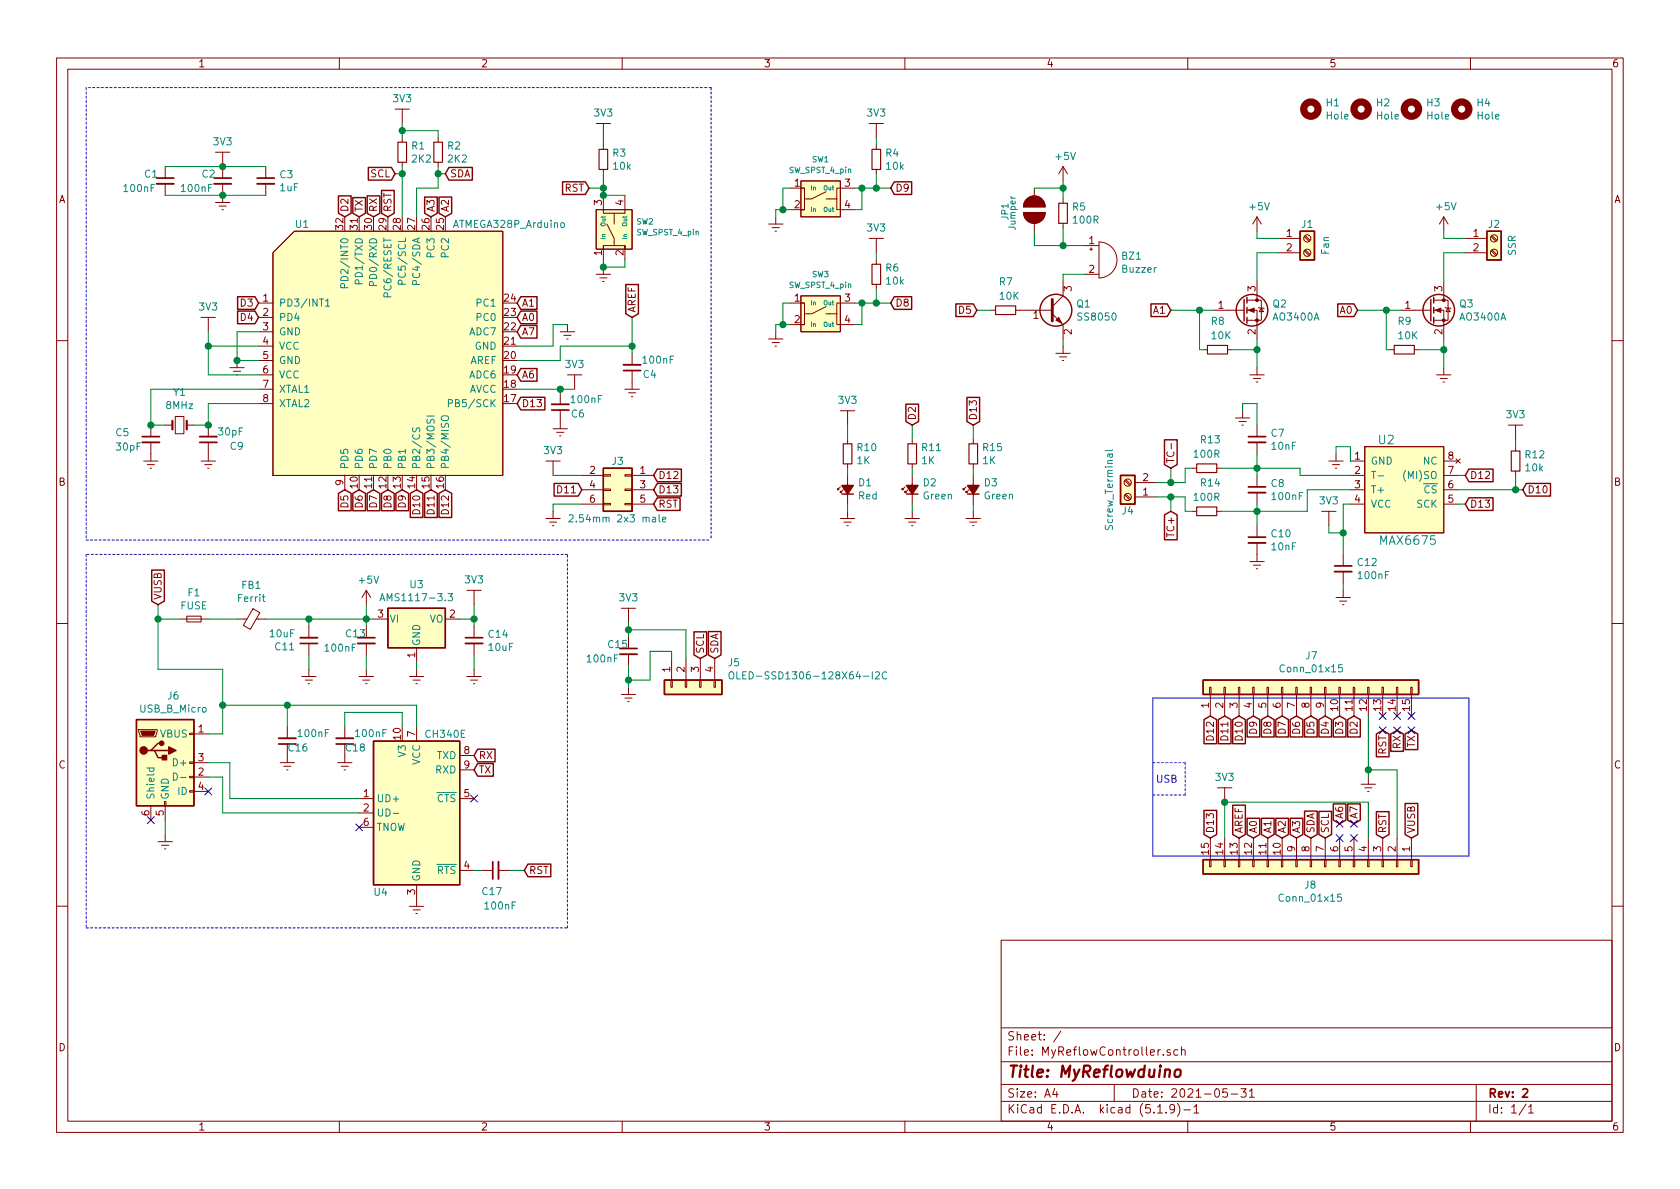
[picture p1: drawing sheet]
<svg xmlns="http://www.w3.org/2000/svg" width="297mm" height="210mm" viewBox="0 0 297 210" stroke-linecap="round" stroke-linejoin="round" font-family="sans-serif">
<g fill="none" stroke="#840000" stroke-width=".18">
<path d="M10 10.3h277v189.9h-277zM12 12.2h273v186.1h-273zM60 10.3v1.9M69.8 19.3h2.6M110 10.3v1.9M160 10.3v1.9M210 10.3v1.9M260 10.3v1.9M29.2 29.5v2M29.2 32.5v2M38.1 26.9h2.5M38.1 35.8h2.5"/>
<path d="M38.7 36.4h1.3M39.2 37.1h.3M39.4 29.5v2M39.4 32.5v3.3M47 29.5v2M47 32.5v2M71.1 24.4v.7M71.1 28.7v.8M77.5 24.4v.7M77.5 28.7v.8M105.4 37.1h6.4v7h-6.4zM105.4 21.8h2.5"/>
<path d="M106.7 34.5v3.2h1.9M106.7 25.6v.8M106.7 30v.7M107.3 39.6l1.3 2.6v1.2M108.6 37.7v1.9M110.5 34.5v3.2h-1.9M135.9 39.6h2.5M137.2 38.3v1.3M139.7 33.3h2.5M141.6 32h7v6.3h-7zM141.6 33.3h.6v1.9M142.2 35.2v1.9h-2.5"/>
<path d="M146 33.9l-2.5 1.3h-1.3M146 35.2h2M148 35.2v1.9h3.1M151.1 33.3h-3.1v1.9M153.7 21.8h2.5M154.9 25.6v.8M154.9 30v.7M182.9 33.3v2.5M182.9 38.3v2.6M188 29.5v2.5M188 35.2v.7M188 39.5v.8"/>
<path d="M188 29.5l-.8 1.2M188 29.5l.7 1.2M222.2 38.3l-.7 1.3M222.2 38.3v2.6M222.2 38.3l.8 1.3M255.3 38.3l-.8 1.3M255.3 38.3v2.6M255.3 38.3l.7 1.3M35.6 56.1h2.5M45.7 53.6h2.6M45.7 56.1h2.6M45.7 58.7h2.6"/>
<path d="M48.3 44.7l3.8-3.8h36.8v43.2h-40.6zM99.1 58.7h2.5M99.7 59.3h1.3M100.2 59.9h.3M100.3 57.4v1.3M105.4 48.5h2.5M106 49.1h1.3M106.6 49.8h.2M106.7 43.4v2.6M106.7 47.2v1.3M108.6 43.4h-1.9v.7M108.6 43.4h1.9v2.6"/>
<path d="M135.9 59.9h2.5M136.5 40.3h1.3M137 40.9h.3M137.2 58.7v1.2M139.7 53.6h2.5M141.6 52.3h7v6.4h-7zM141.6 53.6h.6v1.9M142.2 55.5v1.9h-2.5M146 54.2l-2.5 1.3h-1.3M146 55.5h2M148 55.5v1.9h3.1M151.1 53.6h-3.1v1.9"/>
<path d="M153.7 42.2h2.5M154.9 46v.7M154.9 50.3v.7M175.3 54.9h.7M179.6 54.9h6.5M186.1 55.5l1.9 1.9v2.5M188 49.8v2.5l-1.9 1.9M191.8 43.4h2.5M191.8 48.5h2.5M192.7 44.1h.5M192.9 43.8v.5M194.3 42.8a3.2 3.2 0 0 1 3.2 3.2 3.2 3.2 0 0 1-3.2 3.1z"/>
<path d="M214.6 54.9h5.4M220.5 54.9h1.7v5M220.5 53.1h2.5v3.5h-2.5M222.2 49.8v3.3M222.5 54.4l.1 .1h.8l.1 .1M223 54.5l.4 .6h-.8zM226.1 42.2h3.8M226.1 44.7h3.8M230.6 44.4l.9 .8M230.6 41.8l.9 .9M230.8 44.2l.8 .8M230.8 41.7l.8 .8"/>
<path d="M247.6 54.9h5.4M253.5 54.9h1.8v5M253.5 53.1h2.5v3.5h-2.5M255.3 49.8v3.3M255.5 54.4l.2 .1h.7l.1 .1M256 54.5l.4 .6h-.7zM259.1 42.2h3.8M259.1 44.7h3.8M263.6 44.4l.9 .8M263.6 41.8l.9 .9M263.8 44.2l.9 .8M263.8 41.7l.9 .8"/>
<path d="M10 60.2h2M26.7 75.2v2M26.7 78.2v3.3M29.2 75.2h1.3M31 73.7h1.5v3h-1.5zM33 75.2h1.3M36.8 75.2v2M36.8 78.2v3.3M40.6 65h2.6M41.3 65.7h1.2M41.8 66.3h.2M41.9 63.7v1.3"/>
<path d="M45.7 63.7h2.6M45.7 61.2h2.6M45.7 66.3h2.6M45.7 68.8h2.6M45.7 71.4h2.6M97.8 75.8h2.5M98.4 76.4h1.3M98.9 77.1h.3M99.1 69.5v2M99.1 72.5v3.3M100.3 66.3h2.6M110.5 68.8h2.5"/>
<path d="M111.1 69.5h1.3M111.6 70.1h.3M111.8 62.5v2M111.8 65.5v3.3M136.5 60.6h1.3M137 61.2h.3M148.6 72.6h2.5M149.9 77.7v.8M161.3 77.7v.8M172.1 77.7v.8M186.7 62.5h2.5M187.3 63.1h1.3"/>
<path d="M187.8 63.7h.3M188 61.2v1.3M207.1 78.4v1M212.7 61.8h.8M217 61.8h.8M218.4 73.9h2.6M219.1 74.5h1.2M219.6 75.2h.2M219.7 72.6v1.3M221 66.3h2.5M221.6 66.9h1.3M222.1 67.6h.3"/>
<path d="M222.2 65v1.3M222.2 75.2v2M222.2 78.2v2.1M241.3 79h14v15.2h-14zM245.7 61.8h.8M250.1 61.8h.7M254 66.3h2.5M254.6 66.9h1.3M255.1 67.6h.3M255.3 65v1.3M266.7 75.2h2.5M268 79v.8"/>
<path d="M285 60.2h2M25.4 81.5h2.5M26 82.2h1.3M26.5 82.8h.3M35.6 81.5h2.5M36.2 82.2h1.3M36.7 82.8h.3M61 84.1v2.5M96.5 81.5h2.6M96.5 91.7h2.6M97.2 92.3h1.2M97.7 93h.2"/>
<path d="M97.8 90.4v1.3M102.9 84.1h3.8M102.9 86.6h3.8M102.9 89.1h3.8M106.7 89h1.2v.3h-1.2zM106.7 83.9h1.2v.3h-1.2zM106.7 86.5h1.2v.2h-1.2zM110.5 89h1.3v.3h-1.3zM110.5 83.9h1.3v.3h-1.3zM110.5 86.5h1.3v.2h-1.3zM111.8 84.1h3.8M111.8 86.6h3.8"/>
<path d="M111.8 89.1h3.8M148.6 86.1l-.5 .5v-.2v.2h.2M148.6 91.7h2.5M149.1 86.6l-.5 .5v-.2v.2h.2M149.2 92.3h1.3M149.7 93h.3M149.9 82v.8M149.9 84.1v5M149.9 90.4v1.3M160 86.1l-.5 .5v-.2v.2h.3M160 91.7h2.6M160.5 86.6l-.5 .5v-.2v.2h.3"/>
<path d="M160.7 92.3h1.2M161.2 93h.2M161.3 82v.8M161.3 84.1v5M161.3 90.4v1.3M170.8 86.1l-.5 .5v-.2v.2h.3M170.8 91.7h2.6M171.3 86.6l-.5 .5v-.2v.2h.3M171.4 92.3h1.3M172 93h.2M172.1 82v.8M172.1 84.1v5"/>
<path d="M172.1 90.4v1.3M198.9 85l.8 .8M198.9 87.5l.8 .9M199.1 84.8l.8 .9M199.1 87.4l.8 .8M200.7 87.9h3.8M200.7 85.3h3.8M210.8 82.8h.8M210.8 90.4h.8M215.1 82.8h.8M215.1 90.4h.8M221 99.3h2.5"/>
<path d="M221.6 99.9h1.3M222.2 84.1v2M222.2 87.1v2M222.2 93v2M222.2 96v3.3M233.7 90.4h2.5M234.9 81.5h2.6M235.6 82.2h1.3M236.1 82.8h.2M236.2 80.3v1.2M237.5 98v2.1M238.8 81.5h2.5"/>
<path d="M238.8 84.1h2.5M238.8 86.6h2.5M238.8 89.1h2.5M255.3 81.5h2.5M255.3 84.1h2.5M255.3 86.6h2.5M255.3 89.1h2.5M257.4 81.1l.8 .8M258.2 81.1l-.8 .8M268 83.3v.8M10 110.3h2M31.7 109.5h5.1"/>
<path d="M33 109h2.6v1h-2.6zM41.9 109.5h1.8M44.7 107.6l1.2 .8-1.7 2.9-1.2-.7zM45.3 109.5h1.7M53.3 119.6h2.6M54.6 110.7v2.1M54.6 113.8v2M54.6 118.4v1.2M63.5 119.6h2.5M64.8 104.4v2.5M64.8 110.7v2.1M64.8 113.8v2"/>
<path d="M64.8 118.4v1.2M64.8 104.4l-.8 1.3M64.8 104.4l.7 1.3M66 109.5h2.6M72.4 119.6h2.5M73.7 114.5v2.6M73.7 118.4v1.2M78.7 109.5h2.6M82.5 104.4h2.6M82.5 119.6h2.6M83.8 110.7v2.1M83.8 113.8v2"/>
<path d="M83.8 118.4v1.2M109.9 107.6h2.5M111.1 112.6v2.1M111.1 115.7v2M118.7 116.5v3.8M121.3 116.5v3.8M123.8 116.5v3.8M126.4 116.5v3.8M222.1 100.6h.3M236.2 105.7h2.6M236.9 106.3h1.2M237.4 106.9h.2"/>
<path d="M237.5 101.1v2M237.5 104.4v1.3M285 110.3h2M24.5 129h3.3v.3l-.2 1h-2.8zM33.5 139.8h.8v.3h-.8zM33.5 137.3h.8v.2h-.8zM33.5 134.7h.8v.3h-.8zM33.5 129.7h.8v.2h-.8zM34.3 134.9h2.5M34.3 139.9h2.5M34.3 129.8h2.5M34.3 137.4h2.5"/>
<path d="M49.5 134.9h2.6M50.2 135.5h1.2M50.7 136.1h.2M50.8 128.5v2.1M50.8 131.6v3.3M54 120.3h1.2M54.5 120.9h.2M59.7 134.9h2.5M60.3 135.5h1.3M60.8 136.1h.3M61 128.5v2.1M61 131.6v3.3"/>
<path d="M64.1 120.3h1.3M64.6 120.9h.3M73 120.3h1.3M73.5 120.9h.3M73.7 128.5v2.6M81.3 136.1h2.5M81.3 133.6h2.5M83.2 120.3h1.3M83.7 120.9h.2M109.9 122.8h2.5M110.5 123.4h1.3M111 124.1h.3"/>
<path d="M111.1 121.5v1.3M118.6 120.3h.3v1.2h-.3zM121.2 120.3h.2v1.2h-.2zM123.7 120.3h.3v1.2h-.3zM126.2 120.3h.3v1.2h-.3zM213.9 121.5h.2v1.3h-.2zM214 122.8v3.8M215.3 139.3h2.5M216.4 121.5h.3v1.3h-.3zM216.5 122.8v3.8M218.9 121.5h.3v1.3h-.3zM219.1 122.8v3.8"/>
<path d="M221.5 121.5h.2v1.3h-.2zM221.6 122.8v3.8M224 121.5h.3v1.3h-.3zM224.2 122.8v3.8M226.6 121.5h.2v1.3h-.2zM226.7 122.8v3.8M229.1 121.5h.3v1.3h-.3zM229.2 122.8v3.8M231.6 121.5h.3v1.3h-.3zM231.8 122.8v3.8M234.2 121.5h.2v1.3h-.2zM234.3 122.8v3.8"/>
<path d="M236.7 121.5h.3v1.3h-.3zM236.9 122.8v3.8M239.3 121.5h.2v1.3h-.2zM239.4 122.8v3.8M240.7 138.7h2.5M241.3 139.3h1.3M241.8 121.5h.3v1.3h-.3zM241.8 139.9h.3M241.9 122.8v3.8M241.9 137.4v1.3M244.3 121.5h.3v1.3h-.3zM244.5 122.8v3.8"/>
<path d="M246.9 121.5h.2v1.3h-.2zM247 122.8v3.8M249.4 121.5h.3v1.3h-.3zM249.6 122.8v3.8M26.7 142.5v2.5M27.9 148.8h2.6M28.6 149.5h1.2M29.1 141.7h.2v.8h-.2zM29.1 150.1h.2M29.2 142.5v2.5M29.2 147.6v1.2M63.5 141.2h2.5"/>
<path d="M63.5 143.8h2.5M63.5 146.3h2.5M73.7 156.5v3.8M81.3 153.9h2.5M81.3 141.2h2.5M85.1 153.9h2M88.1 153.9h2.1M213.9 152h.2v1.3h-.2zM214 148.2v3.8M216.4 152h.3v1.3h-.3zM216.5 148.2v3.8M218.9 152h.3v1.3h-.3z"/>
<path d="M219.1 148.2v3.8M221.5 152h.2v1.3h-.2zM221.6 148.2v3.8M224 152h.3v1.3h-.3zM224.2 148.2v3.8M226.6 152h.2v1.3h-.2zM226.7 148.2v3.8M229.1 152h.3v1.3h-.3zM229.2 148.2v3.8M231.6 152h.3v1.3h-.3zM231.8 148.2v3.8M234.2 152h.2v1.3h-.2z"/>
<path d="M234.3 148.2v3.8M236.7 152h.3v1.3h-.3zM236.9 148.2v3.8M239.3 152h.2v1.3h-.2zM239.4 148.2v3.8M241.8 152h.3v1.3h-.3zM241.9 148.2v3.8M244.3 152h.3v1.3h-.3zM244.5 148.2v3.8M246.9 152h.2v1.3h-.2zM247 148.2v3.8M249.4 152h.3v1.3h-.3z"/>
<path d="M249.6 148.2v3.8M10 160.2h2M72.4 160.3h2.5M73 160.9h1.3M73.5 161.5h.3M177 166.3h108v32h-108zM285 160.2h2M60 198.3v1.9M110 198.3v1.9M160 198.3v1.9M177 194.8h108M177 191.8h108"/>
<path d="M177 187.8h108M177 181.8h108M186.5 192.5l-.4 1h1M186.8 193v1M187.6 182.3l-1.3 2M197 191.8v3M204.7 196.8h.8M205.2 185.6l-.5 .3M205.7 186.5v.1M206.2 196.7v.1M206.9 185.7a.37 .37 0 0 0-.6 .1l.1 .2 .5 .2 .1 .1-.2 .3-.5-.1M207.7 196l-.1 .1a.48 .48 0 0 1-.6 .1l-.2-.2 .2-.6a.48 .48 0 0 1 .6 .1 1.27 1.27 0 0 1-.2 1.2l-.4 .1"/>
<path d="M208.2 195.1a1.71 1.71 0 0 1 0 2.3M208.3 185.7l-.5-.1-.3 .3 .2 .6h.6M208.9 185.7h.1a.37 .37 0 0 1 .5 .1v.8M208.9 185.1v1.5M209.3 196.3h1.2M210 198.3v1.9M211.1 195.8l.4-.5v1.5M211.1 196.8h.9M217 192.5h-.7l-.1 .7 .2-.1 .5 .1 .1 .2v.5l-.2 .1-.6-.1M217.7 193.5h1.1M219.4 192.5h.9l-.5 .6 .5 .1v.7l-.3 .1-.6-.1M220.9 193l.4-.5v1.5"/>
<path d="M220.9 194h.9M260 198.3v1.9M261 191.8v6.5M269.8 195.2l-1.2 2M270.3 195.8l.4-.5v1.5M270.3 196.8h.8"/>
<circle cx="231.1" cy="44.7" r=".63"/>
<circle cx="231.1" cy="42.2" r=".63"/>
<circle cx="264.2" cy="42.2" r=".63"/>
<circle cx="264.2" cy="44.7" r=".63"/>
<circle cx="199.4" cy="87.9" r=".63"/>
<circle cx="199.4" cy="85.3" r=".63"/>
</g>
<g fill="none" stroke="#840000" stroke-width=".3">
<path d="M27.7 31.5h3M37.8 31.5h3.1M45.5 31.5h3M25.1 77.2h3.1M35.3 78.2h3.1M97.5 72.5h3.1M110.2 65.5h3.1M220.7 77.2h3.1M220.7 86.1h3.1M220.7 95h3.1M53.1 113.8h3M63.2 112.8h3.1"/>
<path d="M82.3 112.8h3M109.6 114.7h3M236 100.1h3M49.3 131.6h3M59.4 131.6h3.1M87.1 152.4v3M269.2 192.7l.3-.2h.3l.3 .5-.9 1h.9"/>
</g>
<path d="M207.9 189.2a.51 .51 0 0 1 .9 .3l-.1 .6a.56 .56 0 0 1-.5 .4 .56 .56 0 0 1-.6-.4l.1-.6z" fill="none" stroke="#840000" stroke-width=".41"/>
<g fill="#ffffc2" stroke="#ffffc2" stroke-width=".18">
<path d="M105.4 37.1h6.4v7h-6.4z"/>
<path d="M141.6 52.3h7v6.4h-7z"/>
<path d="M198.1 84.1h2.6v5h-2.6z"/>
<path d="M241.3 79h14v15.2h-14z"/>
<path d="M141.6 32h7v6.3h-7z"/>
<path d="M212.7 152h38.1v2.6h-38.1z"/>
<path d="M212.7 120.3h38.1v2.5h-38.1z"/>
<path d="M117.5 120.3h10.1v2.5h-10.1z"/>
<path d="M262.9 40.9h2.5v5.1h-2.5z"/>
<path d="M229.9 40.9h2.5v5.1h-2.5z"/>
<path d="M48.3 44.7l3.8-3.8h36.8v43.2h-40.6z"/>
<path d="M68.6 107.6h10.1v6.9h-10.1z"/>
<path d="M106.7 82.8h5.1v7.6h-5.1z"/>
<path d="M66 131.1h15.3v25.4h-15.3z"/>
<path d="M24.1 127.2h10.2v15.3h-10.2z"/>
</g>
<g fill="#840000" stroke="#840000" stroke-width=".18">
<path d="M154.9 21.8v2.6z"/>
<path d="M154.9 42.2v2.5z"/>
<path d="M149.9 72.6v2.6z"/>
<path d="M83.8 104.4v2.5z"/>
<path d="M268 75.2v2.5z"/>
<path d="M234.9 90.4v2.6z"/>
<path d="M216.5 139.3v2.6z"/>
<path d="M253.7 54.9l1.1-.4v.7z"/>
<path d="M220.7 54.9l1-.4v.7z"/>
<path d="M71.1 19.3v2.5z"/>
<path d="M181 37.6h3.8a1.9 1.9 0 0 1-1.9 1.9 1.9 1.9 0 0 1-1.9-1.9z"/>
<path d="M111.1 107.6v2.5z"/>
<path d="M186.7 56.6l.5-.5 .5 1z"/>
<path d="M36.8 56.1v2.6z"/>
<path d="M39.4 26.9v2.6z"/>
<path d="M97.8 81.5v2.6z"/>
<path d="M106.7 21.8v2.6z"/>
<path d="M101.6 66.3v2.5z"/>
<path d="M24.9 129.3h2.5l-.2 .7h-2.1z"/>
<circle cx="255.3" cy="56.6" r=".25"/>
<circle cx="255.3" cy="53.1" r=".25"/>
<circle cx="222.2" cy="56.6" r=".25"/>
<circle cx="222.2" cy="53.1" r=".25"/>
</g>
<g fill="none" stroke="#840000" stroke-width=".2">
<path d="M70.4 25.1h1.5v3.6h-1.5zM76.7 25.1h1.5v3.6h-1.5zM105.9 26.4h1.5v3.6h-1.5zM154.2 26.4h1.5v3.6h-1.5zM181 37.6h3.8a1.9 1.9 0 0 1-1.9 1.9 1.9 1.9 0 0 1-1.9-1.9zM181.4 35.4a1.9 1.9 0 0 1 2.1-.6 1.9 1.9 0 0 1 1.3 1.8h-3.8l.1-.7zM187.2 35.9h1.5v3.6h-1.5zM154.2 46.7h1.5v3.6h-1.5zM176 54.1h3.6v1.5h-3.6zM149.1 78.5h1.5v3.5h-1.5zM160.5 78.5h1.6v3.5h-1.6zM171.3 78.5h1.5v3.5h-1.5z"/>
<path d="M213.5 61.1h3.5v1.5h-3.5zM246.5 61.1h3.6v1.5h-3.6zM267.2 79.8h1.5v3.5h-1.5zM211.6 82h3.5v1.6h-3.5zM211.6 89.7h3.5v1.5h-3.5z"/>
</g>
<g fill="none" stroke="#840000" stroke-width=".25">
<path d="M59.8 34.6h2.3v3.1l-1.1 .6-1.2-.6zM62.4 34.9h2.2v2.8l-1.1 .6-1.1-.6zM64.9 34.6h2.3v3.1l-1.2 .6-1.1-.6zM65.1 29.6h4.1l.6 1.1-.6 1.1h-4.1zM67.5 33.7h2.2v4l-1.1 .6-1.1-.6zM75.1 34.8h2.2v2.9l-1.1 .6-1.1-.6zM77.6 34.8h2.3v2.9l-1.2 .6-1.1-.6zM79.4 29.6h4.1v2.2h-4.1l-.7-1.1zM99.5 32.2h4l.6 1.1-.6 1.1h-4zM158.1 32.2h3.1v2.2h-3.1l-.6-1.1zM42 55h3.1l.6 1.1-.6 1.1h-3.1zM42 52.5h3.1l.6 1.1-.6 1.1h-3.1z"/>
<path d="M92.1 55h2.8v2.2h-2.8l-.7-1.1zM92.1 52.5h2.8v2.2h-2.8l-.7-1.1zM92.1 57.6h2.8v2.2h-2.8l-.7-1.1zM110.6 50.3h2.3v5.2l-1.1 .6-1.2-.6zM158.1 52.5h3.1v2.2h-3.1l-.6-1.1zM169 53.7h3.1l.6 1.2-.6 1.1h-3.1zM203.5 53.7h2.9l.6 1.2-.6 1.1h-2.9zM220 53v3.8M220.5 52.6v1M220.5 54.4v1M220.5 56.1v1M229.9 40.9h2.5v5.1h-2.5z"/>
<path d="M236.5 53.7h2.9l.6 1.2-.6 1.1h-2.9zM253 53v3.8M253.5 52.6v1M253.5 54.4v1M253.5 56.1v1M262.9 40.9h2.5v5.1h-2.5zM92.1 65.2h2.8v2.2h-2.8l-.7-1.1zM92.1 70.3h4.2v2.2h-4.2l-.7-1.1zM160.2 71.5h2.2v3l-1.1 .7-1.1-.7zM171 70.3h2.2v4.2l-1.1 .7-1.1-.7zM205.9 77.8h2.2v4.4l-1.1 .6-1.1-.6zM59.8 87.2l1.2-.6 1.1 .6v3.1h-2.3z"/>
<path d="M62.4 87.2l1.1-.6 1.1 .6v3.1h-2.2zM64.9 87.2l1.1-.6 1.2 .6v3.1h-2.3zM67.5 87.2l1.1-.6 1.1 .6v3.1h-2.2zM70 87.2l1.1-.6 1.1 .6v3.1h-2.2zM72.5 87.2l1.2-.6 1.1 .6v4.3h-2.3zM75.1 87.2l1.1-.6 1.1 .6v4.3h-2.2zM77.6 87.2l1.1-.6 1.2 .6v4.3h-2.3zM98 85.5h4.2l.7 1.1-.7 1.1h-4.2zM106.7 82.8h5.1v7.6h-5.1zM116.2 83h4.3v2.2h-4.3l-.6-1.1zM116.2 85.5h4.3v2.2h-4.3l-.6-1.1zM116.2 88h4v2.3h-4l-.6-1.2z"/>
<path d="M148.8 87.4h2.1M160.3 87.4h2M171.1 87.4h2M198.1 84.1h2.6v5h-2.6zM205.9 91.1l1.1-.7 1.1 .7v4.3h-2.2zM259.7 83h4.3v2.2h-4.3l-.6-1.1zM259.7 88h4.3v2.3h-4.3l-.6-1.2zM269.9 85.5h4.2v2.2h-4.2l-.7-1.1zM26.8 100.8h2.3v5.5l-1.2 .6-1.1-.6zM68.6 107.6h10.1v6.9h-10.1zM122.7 111.7h2.2v4.1l-1.1 .7-1.1-.7zM125.2 111.7h2.3v4.1l-1.1 .7-1.2-.7z"/>
<path d="M24.1 127.2h10.2v15.3h-10.2zM26.7 132.7h.6l.6 1.3h1.3M27.3 132.7h2.5M28.6 131.4h-.7l-1.2 1.3h-.7M66 131.1h15.3v25.4h-15.3zM84.5 132.5h3v2.2h-3l-.7-1.1zM84.5 135h2.7v2.3h-2.7l-.7-1.2zM117.5 120.3h10.1v2.5h-10.1zM212.7 120.3h38.1v2.5h-38.1zM212.9 127.2l1.1-.6 1.1 .6v4.3h-2.2zM215.4 127.2l1.1-.6 1.2 .6v4.3h-2.3zM218 127.2l1.1-.6 1.1 .6v4.3h-2.2z"/>
<path d="M220.5 127.2l1.1-.6 1.1 .6v3.1h-2.2zM223 127.2l1.2-.6 1.1 .6v3.1h-2.3zM225.6 127.2l1.1-.6 1.1 .6v3.1h-2.2zM228.1 127.2l1.1-.6 1.2 .6v3.1h-2.3zM230.7 127.2l1.1-.6 1.1 .6v3.1h-2.2zM233.2 127.2l1.1-.6 1.1 .6v3.1h-2.2zM235.7 127.2l1.2-.6 1.1 .6v3.1h-2.3zM238.3 127.2l1.1-.6 1.1 .6v3.1h-2.2zM243.4 129.8l1.1-.6 1.1 .6v4h-2.2zM245.9 129.8l1.1-.6 1.1 .6v3.1h-2.2zM248.4 129.8l1.2-.6 1.1 .6v2.8h-2.3zM93.3 152.8h4.1v2.2h-4.1l-.6-1.1z"/>
<path d="M212.7 152h38.1v2.6h-38.1zM212.9 143.3h2.2v4.3l-1.1 .6-1.1-.6zM218 142.4h2.2v5.2l-1.1 .6-1.1-.6zM220.5 144.7h2.2v2.9l-1.1 .6-1.1-.6zM223 144.7h2.3v2.9l-1.1 .6-1.2-.6zM225.6 144.7h2.2v2.9l-1.1 .6-1.1-.6zM228.1 144.7h2.3v2.9l-1.2 .6-1.1-.6zM230.7 143.4h2.2v4.2l-1.1 .6-1.1-.6zM233.2 143.5h2.2v4.1l-1.1 .6-1.1-.6zM235.7 142.2h2.3v2.8l-1.1 .7-1.2-.7zM238.3 142.2h2.2v2.8l-1.1 .7-1.1-.7zM243.4 143.5h2.2v4.1l-1.1 .6-1.1-.6z"/>
<path d="M248.4 142.1h2.3v5.5l-1.1 .6-1.2-.6z"/>
<circle cx="186.7" cy="54.9" r="2.82"/>
<circle cx="221.4" cy="54.9" r="2.79"/>
<circle cx="254.4" cy="54.9" r="2.79"/>
</g>
<g fill="#840000" stroke="#840000" stroke-width=".25">
<path d="M160.3 85.8h2l-1 1.6z"/>
<path d="M171.1 85.8h2l-1 1.6z"/>
<path d="M148.8 85.8h2.1l-1 1.6z"/>
<path d="M28.7 133.6h.8v.8h-.8z"/>
<path d="M29.8 132.1l1.3 .6-1.3 .6z"/>
<circle cx="25.4" cy="132.7" r=".63"/>
<circle cx="28.6" cy="131.4" r=".38"/>
</g>
<g fill="none" stroke="#840000" stroke-width=".33">
<path d="M27.7 32.5h3M37.8 32.5h3.1M45.5 32.5h3M25.1 78.2h3.1M35.3 77.2h3.1M97.5 71.5h3.1M110.2 64.5h3.1M220.7 78.2h3.1M220.7 87.1h3.1M220.7 96h3.1M53.1 112.8h3M63.2 113.8h3.1"/>
<path d="M82.3 113.8h3M109.6 115.7h3M236 101.1h3M49.3 130.6h3M59.4 130.6h3.1M88.1 152.4v3"/>
</g>
<g fill="none" stroke="#008484" stroke-width=".18">
<path d="M99.2 39.4h.3l.3 .2-.1 .6h-.3l-.2-.1zM57.6 53.2l.3-.3v1.2M57.6 54.1h.7M60.9 50.9l-.1-.7h-.4l-.2 .2v.5h1.3M63.4 50.2l-.1-.7h-.4l-.1 .2v.5h1.3M66 50.5l-.1-.6-.4-.1-.2 .2v.5h1.3M68.5 52.5v-.6l-.2-.1h-.3l-.1 .2v.5h1.2M71.1 50.3l-.1-.6-.2-.2-.3 .1-.1 .2v.5h1.3M73.6 50.3v-.6h-.5l-.2 .1v.5h1.3M73 75.6l-.1 .5 .2 .2h.3l.3-.5 .3-.2 .2 .3v.5M75.5 73.6h1.3M75.6 74.1l-.1 .5 .1 .2 .4-.1 .3-.5 .2-.1 .3 .3-.1 .4"/>
<path d="M78.2 73.6a.88 .88 0 0 1 1.1 .2l-.1 .4a.86 .86 0 0 1-1.2-.1zM79.3 71.3h.6v-.5l-.1-.1h-.5v1.2M196.7 79.5l-.2 .2h-1.1M100.6 91.2l.5-.2 .2 .4v.2l-.7 .7h.7M116.5 91v1.1l.2 .2M117.1 91.9l.6-.1v-.3h-.4l-.2 .1 .1 .6h.5M243.7 84.1h.9M67.2 106.2l.4-1.2 .4 1.2M67.3 105.9h.6M79.2 105h.8l-.4 .5 .3 .1 .1 .4-.2 .2-.6-.1M129 119a.45 .45 0 0 1 .7 0 .88 .88 0 0 1-.3 1.1l-.3-.1a1.07 1.07 0 0 1-.1-1zM130.3 118.8v1.3h.6"/>
<path d="M154.8 118.9l.5-.1 .2 .3-.1 .2-.7 .8h.8M156.8 118.9a.6 .6 0 0 0-.9 .4 .6 .6 0 0 0 .6 .8l.3-.2M237.3 117.5h-.6v.7l.1-.2 .5 .1v.6l-.2 .1-.4-.1M26 135.8h1.2M26.4 135.8v.4l.2 .2 .6-.1v-.5M30.7 136.7a.64 .64 0 0 1 .7 .6 .64 .64 0 0 1-.7 .7zM31.9 137.5h1M69.5 143.8h1M237.1 158.1h-.6v.6l.2-.1 .4 .1v.6l-.1 .1-.5-.1"/>
</g>
<g fill="none" stroke="#840000" stroke-width="1.3">
<circle cx="231.8" cy="19.3" r="1.27"/>
<circle cx="240.7" cy="19.3" r="1.27"/>
<circle cx="249.6" cy="19.3" r="1.27"/>
<circle cx="258.4" cy="19.3" r="1.27"/>
</g>
<path d="M181.4 35.4a1.9 1.9 0 0 1 2.1-.6 1.9 1.9 0 0 1 1.3 1.8h-3.8l.1-.7z" fill="#840000" stroke="#840000" stroke-width=".2"/>
<path d="M186.1 53v3.8" fill="none" stroke="#840000" stroke-width=".51"/>
<path d="M30.5 74.4v1.5M33 74.4v1.5" fill="none" stroke="#840000" stroke-width=".38"/>
<path d="M203.8 123.4h55.9v28h-55.9z" fill="none" stroke="#0000c2" stroke-width=".18"/>
<path d="M15.2 15.5v80M125.7 15.5v80M125.7 15.5h-110.5M15.2 98v66.1M15.2 95.5h110.5M100.3 98h-85.1M203.8 134.9h5.7M209.5 134.9v5.7M209.5 140.6h-5.7M15.2 164.1h85.1M100.3 164.1v-66.1" fill="none" stroke="#0000c2" stroke-width=".18" stroke-dasharray=".4 .4"/>
<g fill="none" stroke="#008400" stroke-width=".18">
<path d="M29.2 29.5h17.8M29.2 34.5h17.8M69.8 30.7h1.3M71.1 23.1h6.4v1.3M71.1 21.8v2.6M71.1 29.5v8.8M77.5 29.5v3.8h-3.8v5M77.5 30.7h1.2M104.1 33.3h2.6M106.7 30.7v3.8h3.8M106.7 24.4v1.2M139.7 33.3h-1.3v3.8"/>
<path d="M139.7 37.1h-2.5v1.2M151.1 33.3h6.4M152.4 33.3v3.8h-1.3M154.9 24.4v1.2M154.9 30.7v2.6M182.9 33.3h5.1M188 32v3.2M36.8 58.7v7.6h8.9M45.7 58.7h-3.8v5h3.8M100.3 57.4h-2.5v3.8h-6.4M106.7 46v1.2h3.8v-1.2M111.8 56.1v6.4"/>
<path d="M139.7 57.4h-2.5v1.3M139.7 53.6h-1.3v3.8M151.1 53.6h6.4M152.4 53.6v3.8h-1.3M154.9 44.7v1.3M154.9 51v2.6M172.7 54.9h2.6M182.9 40.9v2.5h8.9M188 40.3v3.1M188 59.9v1.3M191.8 48.5h-3.8v1.3M207 54.9h7.6"/>
<path d="M212.1 54.9v6.9h.6M222.2 40.9v1.3h3.9M222.2 59.9v5.1M226.1 44.7h-3.9v5.1M240 54.9h7.6M245.1 54.9v6.9h.6M255.3 40.9v1.3h3.8M255.3 59.9v5.1M259.1 44.7h-3.8v5.1M36.8 61.2h8.9M45.7 68.8h-19v6.4h2.5M45.7 71.4h-8.9v3.8h-2.5"/>
<path d="M91.4 68.8h10.2M99.1 68.8v.7M111.8 61.2h-12.7v2.5h-7.7M149.9 75.2v2.5M161.3 75.2v2.5M172.1 75.2v2.5M217.8 61.8h4.4M219.7 72.6v-1.2h2.5v3.8M250.8 61.8h4.5M268 77.7v1.3M97.8 84.1h5.1M102.9 89.1h-5.1v1.3"/>
<path d="M149.9 82.8v1.3M149.9 89.1v1.3M161.3 82.8v1.3M161.3 89.1v1.3M172.1 82.8v1.3M172.1 89.1v1.3M204.5 87.9h5v2.5h1.3M207 82.8v2.5M207 87.9v2.5M210.8 82.8h-1.3v2.5h-5M215.9 82.8h14v1.3h8.9M222.2 80.3v3.8"/>
<path d="M222.2 89.1v3.9M234.9 93v1.2h2.6M236.2 80.3v-1.3h2.6v2.5M238.8 89.1h-1.3v8.9M238.8 86.6h-7.7v3.8h-15.2M257.8 84.1h1.3M257.8 89.1h1.3M257.8 86.6h11.4M268 84.1v2.5M27.9 109.5h3.8M27.9 106.9v11.5h11.5v11.4h-2.6M36.8 109.5h5.1"/>
<path d="M47 109.5h19M54.6 109.5v1.2M54.6 115.8v2.6M64.8 106.9v3.8M64.8 115.8v2.6M73.7 117.1v1.3M81.3 109.5h2.5M83.8 106.9v3.8M83.8 115.8v2.6M111.1 110.1v2.5M111.1 117.7v3.8M111.1 111.4h10.2v5.1"/>
<path d="M118.7 116.5v-1.3h-3.8v5.1h-3.8M237.5 103.1v1.3M36.8 134.9h3.8v6.3h22.9M36.8 137.4h2.6v6.4h24.1M39.4 124.7h34.3v3.8M50.8 124.7v3.8M61 128.5v-2.5h10.1v2.5M241.9 126.6v10.8M241.9 136.1h5.1v12.1M29.2 145v2.6M83.8 153.9h1.3M90.2 153.9h2.5"/>
<path d="M216.5 148.2v-6.3h25.4v6.3"/>
</g>
<g fill="#008400" stroke="#008400" stroke-width=".25">
<circle cx="212.1" cy="54.9" r=".51"/>
<circle cx="138.4" cy="37.1" r=".51"/>
<circle cx="245.1" cy="54.9" r=".51"/>
<circle cx="39.4" cy="124.7" r=".51"/>
<circle cx="188" cy="33.3" r=".51"/>
<circle cx="27.9" cy="109.5" r=".51"/>
<circle cx="188" cy="43.4" r=".51"/>
<circle cx="222.3" cy="61.8" r=".51"/>
<circle cx="106.7" cy="33.3" r=".51"/>
<circle cx="111.1" cy="111.4" r=".51"/>
<circle cx="268" cy="86.6" r=".51"/>
<circle cx="54.6" cy="109.5" r=".51"/>
<circle cx="83.8" cy="109.5" r=".51"/>
<circle cx="71.1" cy="30.7" r=".51"/>
<circle cx="77.5" cy="30.7" r=".51"/>
<circle cx="237.5" cy="94.2" r=".51"/>
<circle cx="71.1" cy="23.1" r=".51"/>
<circle cx="39.4" cy="29.5" r=".51"/>
<circle cx="50.8" cy="124.7" r=".51"/>
<circle cx="106.7" cy="34.5" r=".51"/>
<circle cx="106.7" cy="47.2" r=".51"/>
<circle cx="111.8" cy="61.2" r=".51"/>
<circle cx="152.4" cy="53.6" r=".51"/>
<circle cx="154.9" cy="53.6" r=".51"/>
<circle cx="152.4" cy="33.3" r=".51"/>
<circle cx="154.9" cy="33.3" r=".51"/>
<circle cx="138.4" cy="57.4" r=".51"/>
<circle cx="222.3" cy="82.8" r=".51"/>
<circle cx="255.3" cy="61.8" r=".51"/>
<circle cx="111.1" cy="120.3" r=".51"/>
<circle cx="64.8" cy="109.5" r=".51"/>
<circle cx="241.9" cy="136.1" r=".51"/>
<circle cx="216.5" cy="141.9" r=".51"/>
<circle cx="99.1" cy="68.8" r=".51"/>
<circle cx="36.8" cy="75.2" r=".51"/>
<circle cx="36.8" cy="61.2" r=".51"/>
<circle cx="207" cy="85.3" r=".51"/>
<circle cx="26.7" cy="75.2" r=".51"/>
<circle cx="41.9" cy="63.7" r=".51"/>
<circle cx="207" cy="87.9" r=".51"/>
<circle cx="39.4" cy="34.5" r=".51"/>
<circle cx="222.3" cy="90.4" r=".51"/>
</g>
<g fill="none" stroke="#000084" stroke-width=".18">
<path d="M36.2 139.3l1.2 1.3M37.4 139.3l-1.2 1.3M243.9 126l1.2 1.2M243.9 128.5l1.2 1.3M245.1 128.5l-1.2 1.3M245.1 126l-1.2 1.2M246.4 126l1.2 1.2M246.4 128.5l1.2 1.3M247.6 128.5l-1.2 1.3M247.6 126l-1.2 1.2M248.9 128.5l1.3 1.3M248.9 126l1.3 1.2"/>
<path d="M250.2 128.5l-1.3 1.3M250.2 126l-1.3 1.2M26.1 144.4l1.2 1.2M27.3 144.4l-1.2 1.2M62.9 145.7l1.2 1.2M64.1 145.7l-1.2 1.2M83.2 140.6l1.2 1.2M84.4 140.6l-1.2 1.2M236.2 147.6l1.3 1.2M236.2 145.1l1.3 1.2M237.5 147.6l-1.3 1.2M237.5 145.1l-1.3 1.2"/>
<path d="M238.8 147.6l1.2 1.2M238.8 145.1l1.2 1.2M240 145.1l-1.2 1.2M240 147.6l-1.2 1.2"/>
</g>
<text font-size="2.8" fill="#840000" x="178" y="190.5">Title: MyReflowduino</text>
<g font-size="2.1" fill="#008484">
<text x="243.8" y="78.6">U2</text>
<text x="244.2" y="96.3">MAX6675</text>
</g>
<g font-size="2.1" fill="#840000">
<text x="178" y="184">Sheet: /</text>
<text x="178" y="186.7">File: MyReflowController.sch</text>
<text x="178" y="196.9">KiCad E.D.A. kicad (5.1.9)-1</text>
<text x="178" y="194.1">Size: A4</text>
<text x="200" y="194.1">Date: 2021-05-31</text>
<text x="263" y="194.1">Rev: 2</text>
<text x="263" y="196.9">Id: 1/1</text>
</g>
<g font-size="1.8" fill="#840000">
<text x="35" y="11.9">1</text>
<text x="85" y="11.9">2</text>
<text x="135" y="11.9">3</text>
<text x="185" y="11.9">4</text>
<text x="235" y="11.9">5</text>
<text x="285" y="11.9">6</text>
<text x="10.4" y="35.9">A</text>
<text x="65.5" y="31.4">SCL</text>
<text x="79.5" y="31.4">SDA</text>
<text x="99.8" y="33.9">RST</text>
<text x="140.5" y="33">1</text>
<text x="149.4" y="33">3</text>
<text x="158.3" y="33.9">D9</text>
<text x="285.4" y="35.9">A</text>
<text x="60.7" y="40.6" transform="rotate(-90 60.7 40.6)">32</text>
<text x="61.6" y="37.6" transform="rotate(-90 61.6 37.6)">D2</text>
<text x="63.2" y="40.6" transform="rotate(-90 63.2 40.6)">31</text>
<text x="64.1" y="37.6" transform="rotate(-90 64.1 37.6)">TX</text>
<text x="65.8" y="40.6" transform="rotate(-90 65.8 40.6)">30</text>
<text x="66.7" y="37.6" transform="rotate(-90 66.7 37.6)">RX</text>
<text x="68.3" y="40.6" transform="rotate(-90 68.3 40.6)">29</text>
<text x="69.2" y="37.6" transform="rotate(-90 69.2 37.6)">RST</text>
<text x="70.9" y="40.6" transform="rotate(-90 70.9 40.6)">28</text>
<text x="73.4" y="40.6" transform="rotate(-90 73.4 40.6)">27</text>
<text x="75.9" y="40.6" transform="rotate(-90 75.9 40.6)">26</text>
<text x="76.8" y="37.6" transform="rotate(-90 76.8 37.6)">A3</text>
<text x="78.5" y="40.6" transform="rotate(-90 78.5 40.6)">25</text>
<text x="79.4" y="37.6" transform="rotate(-90 79.4 37.6)">A2</text>
<text x="106.4" y="36.3" transform="rotate(-90 106.4 36.3)">3</text>
<text x="110.2" y="36.3" transform="rotate(-90 110.2 36.3)">4</text>
<text x="140.5" y="36.8">2</text>
<text x="149.4" y="36.8">4</text>
<text x="227.5" y="41.9">1</text>
<text x="260.5" y="41.9">1</text>
<text x="106.4" y="45.2" transform="rotate(-90 106.4 45.2)">1</text>
<text x="110.2" y="45.2" transform="rotate(-90 110.2 45.2)">2</text>
<text x="192.6" y="43.2">1</text>
<text x="227.5" y="44.4">2</text>
<text x="260.5" y="44.4">2</text>
<text x="46.5" y="53.3">1</text>
<text x="89.2" y="53.3">24</text>
<text x="140.5" y="53.3">1</text>
<text x="149.4" y="53.3">3</text>
<text x="189.5" y="51.5" transform="rotate(-90 189.5 51.5)">3</text>
<text x="192.6" y="48.3">2</text>
<text x="222" y="51.5" transform="rotate(-90 222 51.5)">3</text>
<text x="255" y="51.5" transform="rotate(-90 255 51.5)">3</text>
<text x="42.7" y="56.8">D4</text>
<text x="42.7" y="54.2">D3</text>
<text x="46.5" y="55.9">2</text>
<text x="46.5" y="58.4">3</text>
<text x="89.2" y="58.4">22</text>
<text x="89.2" y="55.9">23</text>
<text x="92.2" y="56.8">A0</text>
<text x="92.2" y="54.2">A1</text>
<text x="92.2" y="59.3">A7</text>
<text x="112.4" y="55.3" transform="rotate(-90 112.4 55.3)">AREF</text>
<text x="140.5" y="57.1">2</text>
<text x="149.4" y="57.1">4</text>
<text x="158.3" y="54.2">D8</text>
<text x="169.7" y="55.5">D5</text>
<text x="182.7" y="56.4">1</text>
<text x="189.5" y="59.2" transform="rotate(-90 189.5 59.2)">2</text>
<text x="204" y="55.5">A1</text>
<text x="215.4" y="54.6">1</text>
<text x="222" y="59.2" transform="rotate(-90 222 59.2)">2</text>
<text x="237" y="55.5">A0</text>
<text x="248.4" y="54.6">1</text>
<text x="255" y="59.2" transform="rotate(-90 255 59.2)">2</text>
<text x="46.5" y="61">4</text>
<text x="46.5" y="63.5">5</text>
<text x="89.2" y="63.5">20</text>
<text x="89.2" y="61">21</text>
<text x="46.5" y="66">6</text>
<text x="46.5" y="68.6">7</text>
<text x="46.5" y="71.1">8</text>
<text x="89.2" y="71.1">17</text>
<text x="89.2" y="68.6">18</text>
<text x="89.2" y="66">19</text>
<text x="92.2" y="66.9">A6</text>
<text x="92.2" y="72">D13</text>
<text x="161.9" y="74.4" transform="rotate(-90 161.9 74.4)">D2</text>
<text x="172.7" y="74.4" transform="rotate(-90 172.7 74.4)">D13</text>
<text x="104.3" y="83.8">2</text>
<text x="113.2" y="83.8">1</text>
<text x="207.6" y="82" transform="rotate(-90 207.6 82)">TC-</text>
<text x="239.5" y="81.3">1</text>
<text x="239.5" y="83.8">2</text>
<text x="256.1" y="83.8">7</text>
<text x="256.1" y="81.3">8</text>
<text x="10.4" y="85.9">B</text>
<text x="60.7" y="85.8" transform="rotate(-90 60.7 85.8)">9</text>
<text x="61.6" y="89.7" transform="rotate(-90 61.6 89.7)">D5</text>
<text x="63.2" y="86.3" transform="rotate(-90 63.2 86.3)">10</text>
<text x="64.1" y="89.7" transform="rotate(-90 64.1 89.7)">D6</text>
<text x="65.8" y="86.3" transform="rotate(-90 65.8 86.3)">11</text>
<text x="66.7" y="89.7" transform="rotate(-90 66.7 89.7)">D7</text>
<text x="68.3" y="86.3" transform="rotate(-90 68.3 86.3)">12</text>
<text x="69.2" y="89.7" transform="rotate(-90 69.2 89.7)">D8</text>
<text x="70.9" y="86.3" transform="rotate(-90 70.9 86.3)">13</text>
<text x="71.8" y="89.7" transform="rotate(-90 71.8 89.7)">D9</text>
<text x="73.4" y="86.3" transform="rotate(-90 73.4 86.3)">14</text>
<text x="75.9" y="86.3" transform="rotate(-90 75.9 86.3)">15</text>
<text x="78.5" y="86.3" transform="rotate(-90 78.5 86.3)">16</text>
<text x="98.8" y="87.2">D11</text>
<text x="104.3" y="86.4">4</text>
<text x="104.3" y="88.9">6</text>
<text x="113.2" y="86.4">3</text>
<text x="113.2" y="88.9">5</text>
<text x="116.4" y="84.7">D12</text>
<text x="116.4" y="87.2">D13</text>
<text x="116.4" y="89.8">RST</text>
<text x="202.1" y="87.6">1</text>
<text x="202.1" y="85.1">2</text>
<text x="239.5" y="86.4">3</text>
<text x="239.5" y="88.9">4</text>
<text x="256.1" y="88.9">5</text>
<text x="256.1" y="86.4">6</text>
<text x="259.9" y="84.7">D12</text>
<text x="259.9" y="89.8">D13</text>
<text x="270" y="87.2">D10</text>
<text x="285.4" y="85.9">B</text>
<text x="74.3" y="90.6" transform="rotate(-90 74.3 90.6)">D10</text>
<text x="76.8" y="90.6" transform="rotate(-90 76.8 90.6)">D11</text>
<text x="79.4" y="90.6" transform="rotate(-90 79.4 90.6)">D12</text>
<text x="207.6" y="94.6" transform="rotate(-90 207.6 94.6)">TC+</text>
<text x="28.6" y="106.1" transform="rotate(-90 28.6 106.1)">VUSB</text>
<text x="66.8" y="109.2">3</text>
<text x="79.5" y="109.2">2</text>
<text x="73.4" y="116.3" transform="rotate(-90 73.4 116.3)">1</text>
<text x="118.5" y="118.8" transform="rotate(-90 118.5 118.8)">1</text>
<text x="121" y="118.8" transform="rotate(-90 121 118.8)">2</text>
<text x="123.6" y="118.8" transform="rotate(-90 123.6 118.8)">3</text>
<text x="124.5" y="115.7" transform="rotate(-90 124.5 115.7)">SCL</text>
<text x="126.1" y="118.8" transform="rotate(-90 126.1 118.8)">4</text>
<text x="127" y="115.7" transform="rotate(-90 127 115.7)">SDA</text>
<text x="213.7" y="125.2" transform="rotate(-90 213.7 125.2)">1</text>
<text x="216.3" y="125.2" transform="rotate(-90 216.3 125.2)">2</text>
<text x="218.8" y="125.2" transform="rotate(-90 218.8 125.2)">3</text>
<text x="221.4" y="125.2" transform="rotate(-90 221.4 125.2)">4</text>
<text x="223.9" y="125.2" transform="rotate(-90 223.9 125.2)">5</text>
<text x="226.4" y="125.2" transform="rotate(-90 226.4 125.2)">6</text>
<text x="229" y="125.2" transform="rotate(-90 229 125.2)">7</text>
<text x="231.5" y="125.2" transform="rotate(-90 231.5 125.2)">8</text>
<text x="234.1" y="125.2" transform="rotate(-90 234.1 125.2)">9</text>
<text x="236.6" y="125.7" transform="rotate(-90 236.6 125.7)">10</text>
<text x="239.1" y="125.7" transform="rotate(-90 239.1 125.7)">11</text>
<text x="241.7" y="125.7" transform="rotate(-90 241.7 125.7)">12</text>
<text x="244.2" y="125.7" transform="rotate(-90 244.2 125.7)">13</text>
<text x="246.8" y="125.7" transform="rotate(-90 246.8 125.7)">14</text>
<text x="249.3" y="125.7" transform="rotate(-90 249.3 125.7)">15</text>
<text x="35.1" y="129.5">1</text>
<text x="70.9" y="130.8" transform="rotate(-90 70.9 130.8)">10</text>
<text x="73.4" y="130.3" transform="rotate(-90 73.4 130.3)">7</text>
<text x="214.6" y="130.7" transform="rotate(-90 214.6 130.7)">D12</text>
<text x="217.2" y="130.7" transform="rotate(-90 217.2 130.7)">D11</text>
<text x="219.7" y="130.7" transform="rotate(-90 219.7 130.7)">D10</text>
<text x="222.2" y="129.7" transform="rotate(-90 222.2 129.7)">D9</text>
<text x="224.8" y="129.7" transform="rotate(-90 224.8 129.7)">D8</text>
<text x="227.3" y="129.7" transform="rotate(-90 227.3 129.7)">D7</text>
<text x="229.9" y="129.7" transform="rotate(-90 229.9 129.7)">D6</text>
<text x="232.4" y="129.7" transform="rotate(-90 232.4 129.7)">D5</text>
<text x="234.9" y="129.7" transform="rotate(-90 234.9 129.7)">D4</text>
<text x="237.5" y="129.7" transform="rotate(-90 237.5 129.7)">D3</text>
<text x="240" y="129.7" transform="rotate(-90 240 129.7)">D2</text>
<text x="10.4" y="135.9">C</text>
<text x="35.1" y="137.2">2</text>
<text x="35.1" y="134.6">3</text>
<text x="82.1" y="133.3">8</text>
<text x="82.1" y="135.9">9</text>
<text x="84.6" y="134.2">RX</text>
<text x="84.6" y="136.8">TX</text>
<text x="245.1" y="133.5" transform="rotate(-90 245.1 133.5)">RST</text>
<text x="247.6" y="132.4" transform="rotate(-90 247.6 132.4)">RX</text>
<text x="250.2" y="132.2" transform="rotate(-90 250.2 132.2)">TX</text>
<text x="285.4" y="135.9">C</text>
<text x="35.1" y="139.7">4</text>
<text x="64.3" y="141">1</text>
<text x="64.3" y="143.5">2</text>
<text x="82.1" y="141">5</text>
<text x="26.4" y="144.2" transform="rotate(-90 26.4 144.2)">6</text>
<text x="29" y="144.2" transform="rotate(-90 29 144.2)">5</text>
<text x="64.3" y="146">6</text>
<text x="214.6" y="147.4" transform="rotate(-90 214.6 147.4)">D13</text>
<text x="219.7" y="147.4" transform="rotate(-90 219.7 147.4)">AREF</text>
<text x="222.2" y="147.4" transform="rotate(-90 222.2 147.4)">A0</text>
<text x="224.8" y="147.4" transform="rotate(-90 224.8 147.4)">A1</text>
<text x="227.3" y="147.4" transform="rotate(-90 227.3 147.4)">A2</text>
<text x="229.9" y="147.4" transform="rotate(-90 229.9 147.4)">A3</text>
<text x="232.4" y="147.4" transform="rotate(-90 232.4 147.4)">SDA</text>
<text x="234.9" y="147.4" transform="rotate(-90 234.9 147.4)">SCL</text>
<text x="237.5" y="144.9" transform="rotate(-90 237.5 144.9)">A6</text>
<text x="240" y="144.9" transform="rotate(-90 240 144.9)">A7</text>
<text x="245.1" y="147.4" transform="rotate(-90 245.1 147.4)">RST</text>
<text x="250.2" y="147.4" transform="rotate(-90 250.2 147.4)">VUSB</text>
<text x="82.1" y="153.7">4</text>
<text x="93.5" y="154.6">RST</text>
<text x="213.7" y="151.1" transform="rotate(-90 213.7 151.1)">15</text>
<text x="216.3" y="151.1" transform="rotate(-90 216.3 151.1)">14</text>
<text x="218.8" y="151.1" transform="rotate(-90 218.8 151.1)">13</text>
<text x="221.4" y="151.1" transform="rotate(-90 221.4 151.1)">12</text>
<text x="223.9" y="151.1" transform="rotate(-90 223.9 151.1)">11</text>
<text x="226.4" y="151.1" transform="rotate(-90 226.4 151.1)">10</text>
<text x="229" y="150.6" transform="rotate(-90 229 150.6)">9</text>
<text x="231.5" y="150.6" transform="rotate(-90 231.5 150.6)">8</text>
<text x="234.1" y="150.6" transform="rotate(-90 234.1 150.6)">7</text>
<text x="236.6" y="150.6" transform="rotate(-90 236.6 150.6)">6</text>
<text x="239.1" y="150.6" transform="rotate(-90 239.1 150.6)">5</text>
<text x="241.7" y="150.6" transform="rotate(-90 241.7 150.6)">4</text>
<text x="244.2" y="150.6" transform="rotate(-90 244.2 150.6)">3</text>
<text x="246.8" y="150.6" transform="rotate(-90 246.8 150.6)">2</text>
<text x="249.3" y="150.6" transform="rotate(-90 249.3 150.6)">1</text>
<text x="73.4" y="158.2" transform="rotate(-90 73.4 158.2)">3</text>
<text x="10.4" y="185.9">D</text>
<text x="285.4" y="185.9">D</text>
<text x="35" y="199.9">1</text>
<text x="85" y="199.9">2</text>
<text x="135" y="199.9">3</text>
<text x="185" y="199.9">4</text>
<text x="235" y="199.9">5</text>
<text x="285" y="199.9">6</text>
</g>
<g font-size="1.8" fill="#008484">
<text x="69.5" y="18.1">3V3</text>
<text x="105.1" y="20.6">3V3</text>
<text x="153.4" y="20.6">3V3</text>
<text x="234.5" y="18.8">H1</text>
<text x="234.6" y="21.1">Hole</text>
<text x="243.4" y="18.8">H2</text>
<text x="243.5" y="21.1">Hole</text>
<text x="252.3" y="18.8">H3</text>
<text x="252.4" y="21.1">Hole</text>
<text x="261.2" y="18.8">H4</text>
<text x="261.3" y="21.1">Hole</text>
<text x="37.8" y="25.7">3V3</text>
<text x="72.8" y="26.4">R1</text>
<text x="72.9" y="28.7">2K2</text>
<text x="79.2" y="26.4">R2</text>
<text x="79.2" y="28.7">2K2</text>
<text x="108.4" y="27.7">R3</text>
<text x="156.6" y="27.7">R4</text>
<text x="186.7" y="28.3">+5V</text>
<text x="22" y="34">100nF</text>
<text x="25.6" y="31.4">C1</text>
<text x="32.2" y="34">100nF</text>
<text x="35.8" y="31.4">C2</text>
<text x="49.5" y="31.5">C3</text>
<text x="49.6" y="33.8">1uF</text>
<text x="108.5" y="30">10k</text>
<text x="156.8" y="30">10k</text>
<text x="52.3" y="40.3">U1</text>
<text x="80.3" y="40.3">ATMEGA328P_Arduino</text>
<text x="153.4" y="40.9">3V3</text>
<text x="189.7" y="37.2">R5</text>
<text x="189.9" y="39.5">100R</text>
<text x="221" y="37.2">+5V</text>
<text x="230.2" y="40.3">J1</text>
<text x="254.1" y="37.2">+5V</text>
<text x="263.2" y="40.3">J2</text>
<text x="76.8" y="45.3" transform="rotate(-90 76.8 45.3)">PC3</text>
<text x="79.4" y="45.3" transform="rotate(-90 79.4 45.3)">PC2</text>
<text x="198.4" y="45.9">BZ1</text>
<text x="235" y="45" transform="rotate(-90 235 45)">Fan</text>
<text x="268" y="45.2" transform="rotate(-90 268 45.2)">SSR</text>
<text x="61.6" y="49.7" transform="rotate(-90 61.6 49.7)">PD2/INT0</text>
<text x="64.1" y="49.4" transform="rotate(-90 64.1 49.4)">PD1/TXD</text>
<text x="66.7" y="49.6" transform="rotate(-90 66.7 49.6)">PD0/RXD</text>
<text x="69.2" y="51.7" transform="rotate(-90 69.2 51.7)">PC6/RESET</text>
<text x="71.8" y="49.4" transform="rotate(-90 71.8 49.4)">PC5/SCL</text>
<text x="74.3" y="49.6" transform="rotate(-90 74.3 49.6)">PC4/SDA</text>
<text x="156.6" y="48">R6</text>
<text x="156.8" y="50.3">10k</text>
<text x="176.7" y="50.5">R7</text>
<text x="176.8" y="53">10K</text>
<text x="198.5" y="48.2">Buzzer</text>
<text x="35.3" y="54.9">3V3</text>
<text x="49.3" y="54.2">PD3/INT1</text>
<text x="49.3" y="56.8">PD4</text>
<text x="49.3" y="59.3">GND</text>
<text x="83.1" y="59.3">ADC7</text>
<text x="84.5" y="56.8">PC0</text>
<text x="84.5" y="54.2">PC1</text>
<text x="190.4" y="54.4">Q1</text>
<text x="190.8" y="56.7">SS8050</text>
<text x="214.2" y="57.4">R8</text>
<text x="214.3" y="60">10K</text>
<text x="225.1" y="54.4">Q2</text>
<text x="225.2" y="56.7">AO3400A</text>
<text x="247.2" y="57.4">R9</text>
<text x="247.3" y="60">10K</text>
<text x="258.1" y="54.4">Q3</text>
<text x="258.2" y="56.7">AO3400A</text>
<text x="49.3" y="61.8">VCC</text>
<text x="49.3" y="64.4">GND</text>
<text x="83.1" y="64.4">AREF</text>
<text x="83.9" y="61.8">GND</text>
<text x="100" y="65.1">3V3</text>
<text x="113.8" y="64.3">100nF</text>
<text x="30.7" y="70">Y1</text>
<text x="49.3" y="66.9">VCC</text>
<text x="49.3" y="69.5">XTAL1</text>
<text x="82.9" y="69.5">AVCC</text>
<text x="83.1" y="66.9">ADC6</text>
<text x="101.1" y="71.3">100nF</text>
<text x="113.8" y="66.8">C4</text>
<text x="148.3" y="71.4">3V3</text>
<text x="20.5" y="77.1">C5</text>
<text x="29.4" y="72.3">8MHz</text>
<text x="38.7" y="77">30pF</text>
<text x="49.3" y="72">XTAL2</text>
<text x="80.2" y="72">PB5/SCK</text>
<text x="101.1" y="73.8">C6</text>
<text x="224.8" y="77.2">C7</text>
<text x="266.4" y="74">3V3</text>
<text x="20.7" y="79.7">30pF</text>
<text x="40.7" y="79.5">C9</text>
<text x="61.6" y="83.1" transform="rotate(-90 61.6 83.1)">PD5</text>
<text x="64.1" y="83.1" transform="rotate(-90 64.1 83.1)">PD6</text>
<text x="66.7" y="83.1" transform="rotate(-90 66.7 83.1)">PD7</text>
<text x="69.2" y="83.1" transform="rotate(-90 69.2 83.1)">PB0</text>
<text x="71.8" y="83.1" transform="rotate(-90 71.8 83.1)">PB1</text>
<text x="74.3" y="83.1" transform="rotate(-90 74.3 83.1)">PB2/CS</text>
<text x="76.8" y="83.1" transform="rotate(-90 76.8 83.1)">PB3/MOSI</text>
<text x="79.4" y="83.1" transform="rotate(-90 79.4 83.1)">PB4/MISO</text>
<text x="96.2" y="80.3">3V3</text>
<text x="108.3" y="82.2">J3</text>
<text x="151.6" y="82.1">1K</text>
<text x="151.6" y="79.8">R10</text>
<text x="163" y="82.1">1K</text>
<text x="163.1" y="79.8">R11</text>
<text x="173.8" y="82.1">1K</text>
<text x="173.9" y="79.8">R15</text>
<text x="211.2" y="80.9">100R</text>
<text x="212.4" y="78.4">R13</text>
<text x="224.9" y="79.5">10nF</text>
<text x="242.3" y="82.2">GND</text>
<text x="251.7" y="82.2">NC</text>
<text x="269.7" y="81">R12</text>
<text x="269.8" y="83.4">10k</text>
<text x="151.8" y="88.3">Red</text>
<text x="151.8" y="86">D1</text>
<text x="163.3" y="86">D2</text>
<text x="163.3" y="88.3">Green</text>
<text x="174.1" y="86">D3</text>
<text x="174.1" y="88.3">Green</text>
<text x="211.2" y="88.6">100R</text>
<text x="212.4" y="86">R14</text>
<text x="224.8" y="86.1">C8</text>
<text x="225" y="88.4">100nF</text>
<text x="233.4" y="89.2">3V3</text>
<text x="242.3" y="84.7">T-</text>
<text x="242.3" y="87.2">T+</text>
<text x="242.3" y="89.8">VCC</text>
<text x="248.6" y="84.7">(MI)SO</text>
<text x="250.5" y="89.8">SCK</text>
<text x="251.8" y="87.2">CS</text>
<text x="101.9" y="92.4">2.54mm 2x3 male</text>
<text x="196.8" y="93.4" transform="rotate(-90 196.8 93.4)">Screw_Terminal</text>
<text x="198.4" y="91">J4</text>
<text x="224.9" y="95">C10</text>
<text x="224.9" y="97.3">10nF</text>
<text x="240.1" y="100.1">C12</text>
<text x="31.9" y="107.8">FUSE</text>
<text x="33.3" y="105.5">F1</text>
<text x="42.2" y="106.4">Ferrit</text>
<text x="42.8" y="104.1">FB1</text>
<text x="63.6" y="103.2">+5V</text>
<text x="68.2" y="106.3">AMS1117-3.3</text>
<text x="72.5" y="104">U3</text>
<text x="82.2" y="103.2">3V3</text>
<text x="109.6" y="106.3">3V3</text>
<text x="240.3" y="102.4">100nF</text>
<text x="47.8" y="112.7">10uF</text>
<text x="61.2" y="112.7">C13</text>
<text x="68.8" y="110.1">VI</text>
<text x="75.9" y="110.1">VO</text>
<text x="86.4" y="112.8">C14</text>
<text x="48.7" y="115">C11</text>
<text x="57.6" y="115.2">100nF</text>
<text x="74.3" y="114.3" transform="rotate(-90 74.3 114.3)">GND</text>
<text x="86.5" y="115.1">10uF</text>
<text x="104" y="117.1">100nF</text>
<text x="107.6" y="114.6">C15</text>
<text x="128.8" y="117.8">J5</text>
<text x="226.6" y="118.9">Conn_01x15</text>
<text x="230.9" y="116.6">J7</text>
<text x="29.7" y="123.7">J6</text>
<text x="131.3" y="120.1">OLED-SSD1306-128X64-I2C</text>
<text x="24.8" y="126">USB_B_Micro</text>
<text x="28.4" y="130.4">VBUS</text>
<text x="52.9" y="130.3">100nF</text>
<text x="63" y="130.3">100nF</text>
<text x="75.4" y="130.5">CH340E</text>
<text x="31" y="135.5">D+</text>
<text x="51.1" y="132.9">C16</text>
<text x="61.2" y="132.9">C18</text>
<text x="71.8" y="133.7" transform="rotate(-90 71.8 133.7)">V3</text>
<text x="74.3" y="135.3" transform="rotate(-90 74.3 135.3)">VCC</text>
<text x="77" y="136.8">RXD</text>
<text x="77.2" y="134.2">TXD</text>
<text x="27.3" y="141.5" transform="rotate(-90 27.3 141.5)">Shield</text>
<text x="29.8" y="141.5" transform="rotate(-90 29.8 141.5)">GND</text>
<text x="31.5" y="140.6">ID</text>
<text x="66.5" y="141.9">UD+</text>
<text x="77.2" y="141.9">CTS</text>
<text x="215" y="138.1">3V3</text>
<text x="66.5" y="144.4">UD-</text>
<text x="66.5" y="146.9">TNOW</text>
<text x="74.3" y="156" transform="rotate(-90 74.3 156)">GND</text>
<text x="77.2" y="154.6">RTS</text>
<text x="66.2" y="158.4">U4</text>
<text x="85.3" y="158.3">C17</text>
<text x="85.9" y="160.8">100nF</text>
<text x="226.5" y="159.5">Conn_01x15</text>
<text x="230.7" y="157.1">J8</text>
</g>
<text font-size="1.8" fill="#0000c2" x="204.5" y="138.4">USB</text>
<g font-size="1.6" fill="#008484">
<text x="178.3" y="38.8" transform="rotate(-90 178.3 38.8)">JP1</text>
<text x="179.6" y="40.6" transform="rotate(-90 179.6 40.6)">Jumper</text>
</g>
<g font-size="1.4" fill="#008484">
<text x="143.6" y="28.7">SW1</text>
<text x="139.6" y="30.6">SW_SPST_4_pin</text>
<text x="112.5" y="39.7">SW2</text>
<text x="112.6" y="41.6">SW_SPST_4_pin</text>
<text x="139.6" y="50.9">SW_SPST_4_pin</text>
<text x="143.6" y="49">SW3</text>
</g>
<g font-size="1.1" fill="#008484">
<text x="143.3" y="33.6">In</text>
<text x="145.7" y="33.6">Out</text>
<text x="107.1" y="39.9" transform="rotate(-90 107.1 39.9)">Out</text>
<text x="110.9" y="39.9" transform="rotate(-90 110.9 39.9)">Out</text>
<text x="143.3" y="37.5">In</text>
<text x="145.7" y="37.5">Out</text>
<text x="107.1" y="42.4" transform="rotate(-90 107.1 42.4)">In</text>
<text x="110.9" y="42.4" transform="rotate(-90 110.9 42.4)">In</text>
<text x="143.3" y="54">In</text>
<text x="145.7" y="54">Out</text>
<text x="143.3" y="57.8">In</text>
<text x="145.7" y="57.8">Out</text>
</g>
</svg>
